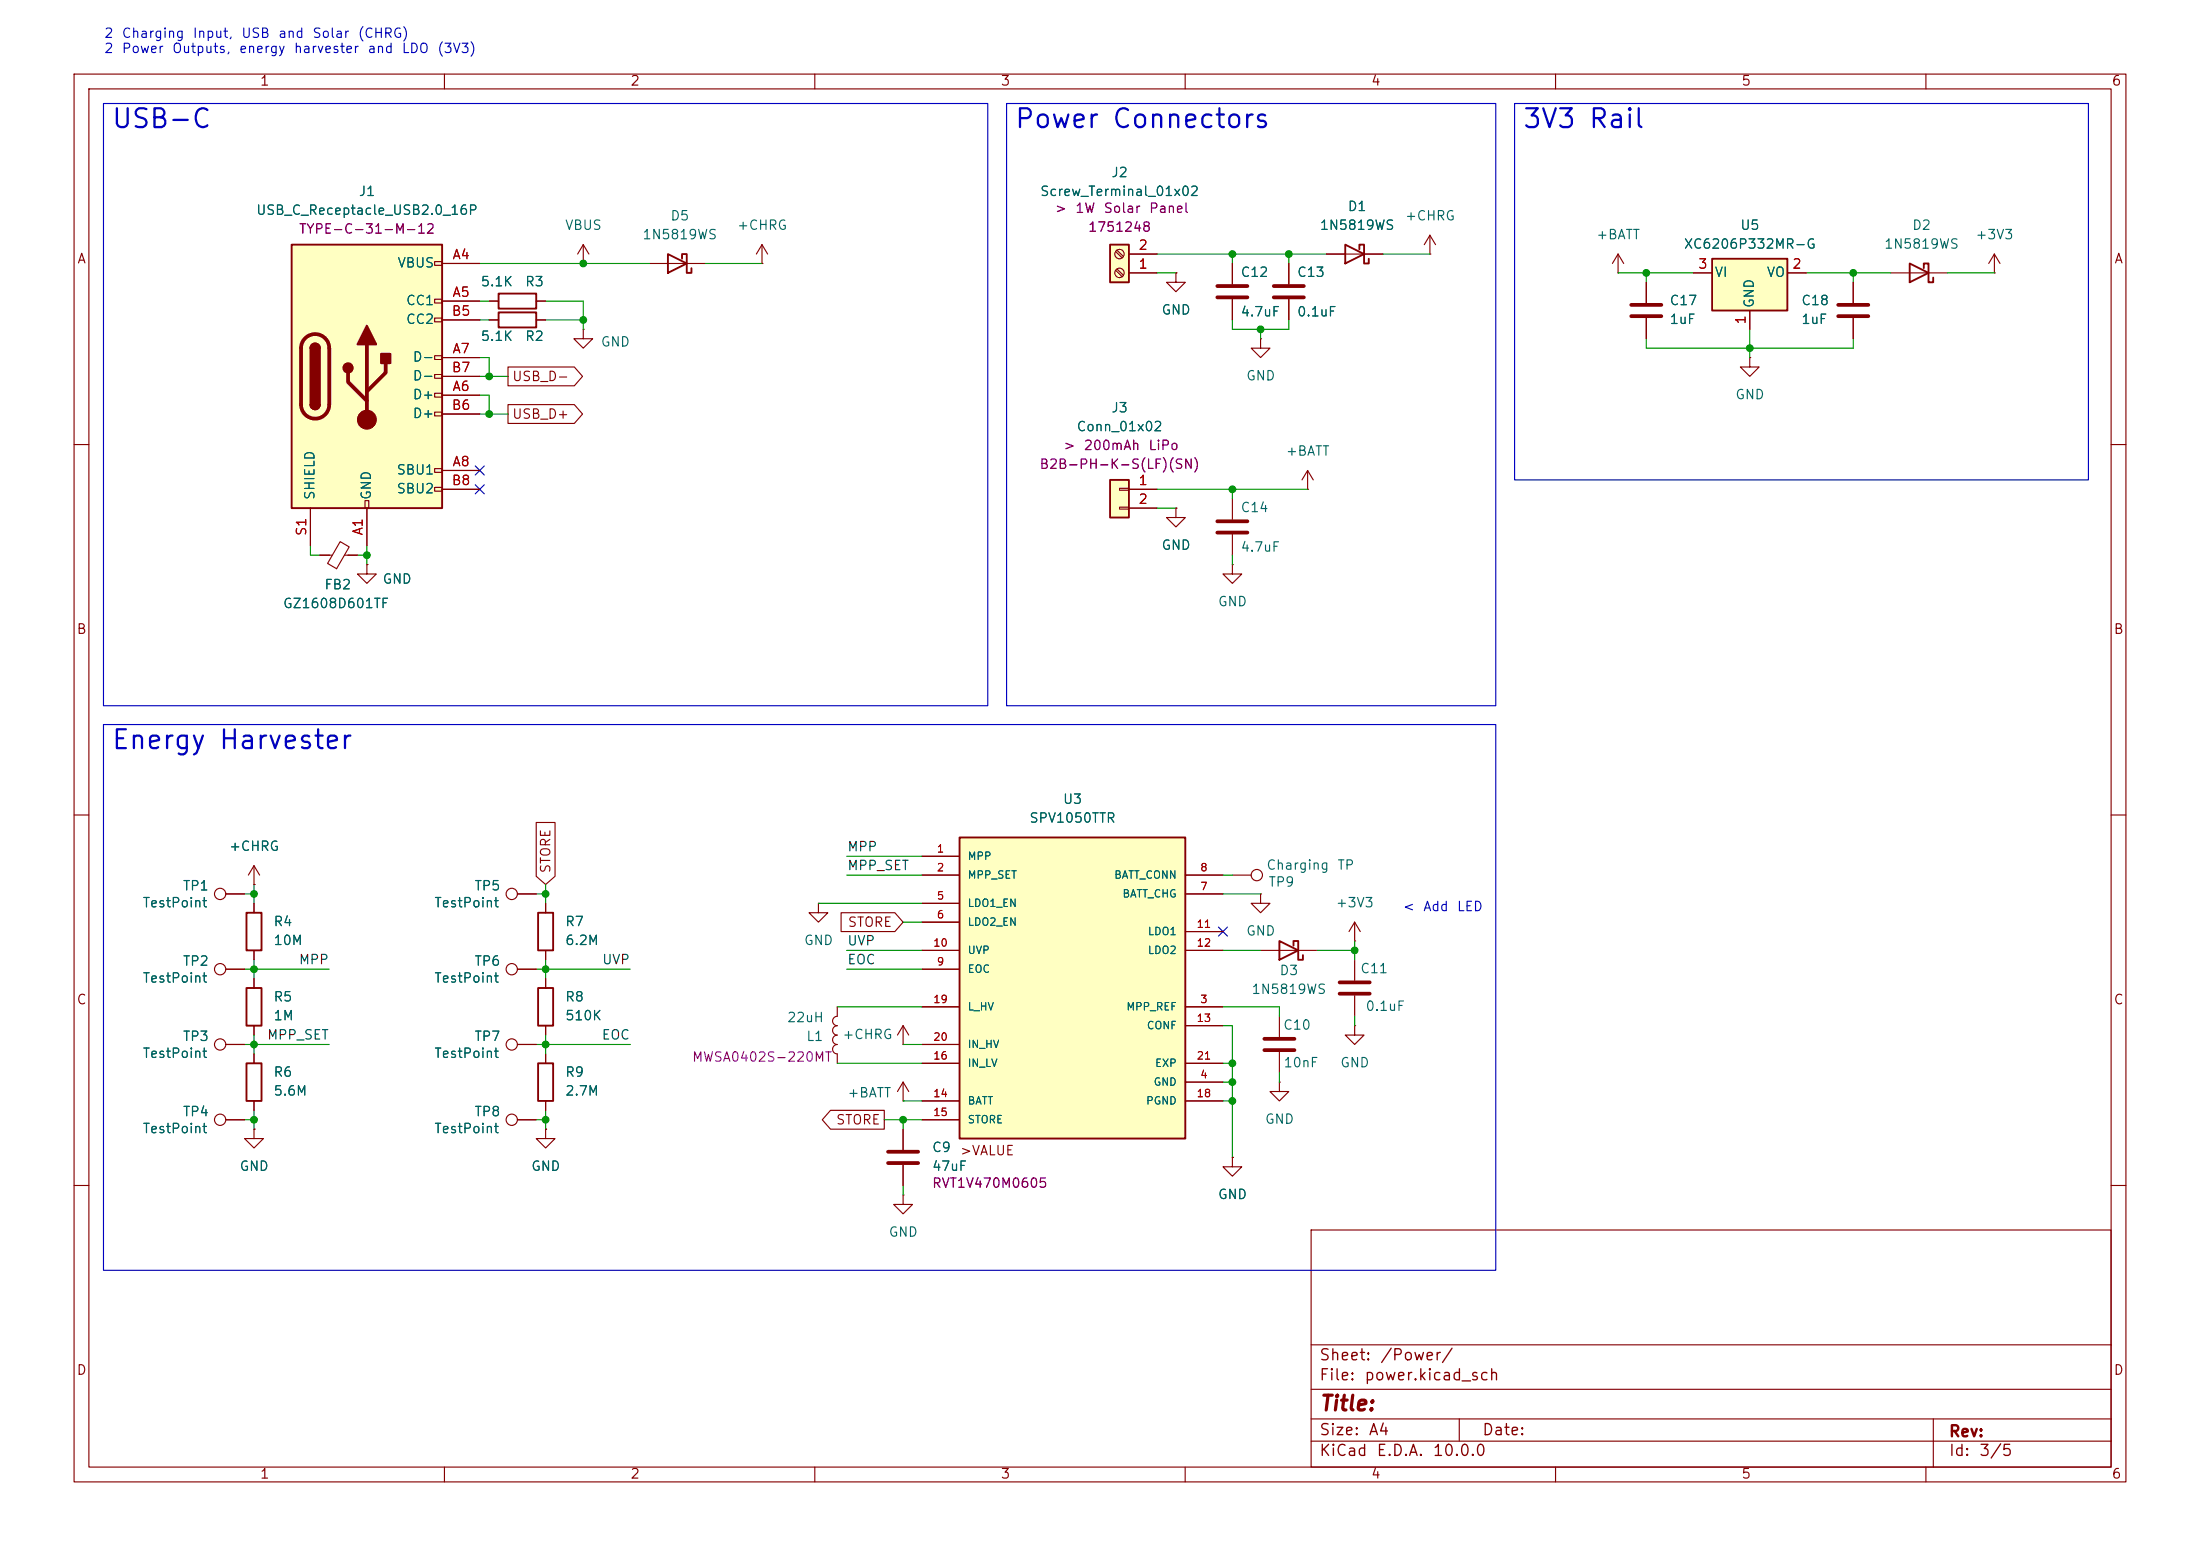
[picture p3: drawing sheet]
<svg xmlns="http://www.w3.org/2000/svg" width="297mm" height="210mm" viewBox="0 0 297 210" stroke-linecap="round" stroke-linejoin="round" font-family="sans-serif">
<g fill="none" stroke="#840000" stroke-width=".15">
<path d="M10 10h277v190h-277zM12 12h273v186h-273zM60 10v2M110 10v2M160 10v2M210 10v2M260 10v2M10 60h2M285 60h2M10 110h2M285 110h2M170.2 128.3h7.6"/>
<path d="M172.7 137.2v2.8M30.5 141h2.5M69.8 151.1h2.6M73.7 152.4v1.3h1.2l-1.2 1.2-1.3-1.2h1.3M73.7 152.4h.1M172.7 142v2.8M10 160h2M177 166h108v32h-108zM285 160h2M60 198v2M110 198v2M160 198v2"/>
<path d="M177 194.5h108M177 191.5h108M177 187.5h108M177 181.5h108M197 191.5v3M210 198v2M260 198v2M261 191.5v6.5"/>
<circle cx="29.7" cy="141" r=".76"/>
<circle cx="69.1" cy="151.1" r=".76"/>
</g>
<path d="M170.7 140.2h4.1M170.7 141.7h4.1" fill="none" stroke="#840000" stroke-width=".51"/>
<path d="M172.7 127l2.6 1.3-2.6 1.2zM174.6 127.6v-.6h.7v2.5h.6v-.6" fill="none" stroke="#840000" stroke-width=".25"/>
<path d="M39.4 33h20.3v35.6h-20.3z" fill="#ffffc2"/>
<g fill="none" stroke="#840000" stroke-width=".15">
<path d="M58.7 35.3h1v.5h-1zM59.7 35.6h5.1M78.7 35.6h.1M78.7 33l-.7 1.3M78.7 33l.8 1.3M78.7 33v2.6M87.6 35.6h7.6M102.9 35.6h.1M102.9 33l-.8 1.3M102.9 33l.7 1.3M102.9 33v2.6M158.7 36.8v1.3h1.3l-1.3 1.3-1.2-1.3h1.2"/>
<path d="M158.7 36.8h.1M58.7 40.4h1v.5h-1zM58.7 42.9h1v.5h-1zM58.7 48h1v.5h-1zM58.7 50.5h1v.6h-1zM58.7 53.1h1v.5h-1zM58.7 55.6h1v.5h-1zM59.7 40.6h5.1M59.7 53.3h5.1M59.7 48.3h5.1M59.7 43.2h5.1M59.7 55.9h5.1"/>
<path d="M59.7 50.8h5.1M66 40.6h1.3M66 43.2h1.3M72.4 40.6h1.3M72.4 43.2h1.3M170.2 45.7v1.3h1.2l-1.2 1.3-1.3-1.3h1.3M170.2 45.7h.1M41.9 68.6v5.1M43.2 74.9h1.6M45.9 73.1l1.2 .7-1.7 3-1.2-.8zM46.5 74.9h1.8M49.3 67.6h.5v1h-.5z"/>
<path d="M49.5 76.2v1.3h1.3l-1.3 1.2-1.2-1.2h1.2M49.5 76.2h.1M49.5 68.6v5.1M58.7 63.2h1v.6h-1zM58.7 65.8h1v.5h-1zM59.7 63.5h5.1M59.7 66h5.1M34.3 119.4h.1M34.3 116.8l-.8 1.3M34.3 116.8l.8 1.3M34.3 116.8v2.6M30.5 120.7h2.5"/>
<path d="M30.5 130.8h2.5M34.3 121.9v1.3M34.3 128.3v1.2M34.3 132.1v1.3M34.3 138.4v1.3M69.8 120.7h2.6M69.8 130.8h2.6M73.7 121.9v1.3M73.7 128.3v1.2M73.7 132.1v1.3M73.7 138.4v1.3M113 139.7a.64 .64 0 0 0-.6 .6 .64 .64 0 0 0 .6 .7 .63 .63 0 0 0-.6 .6 .63 .63 0 0 0 .6 .6v1.3"/>
<path d="M113 135.9v1.3a.64 .64 0 0 0-.6 .6 .64 .64 0 0 0 .6 .6 .63 .63 0 0 0-.6 .7 .63 .63 0 0 0 .6 .6M182.9 138.4v1.3h1.2l-1.2 1.3-1.3-1.3h1.3M182.9 138.4h.1M182.9 127h.1M182.9 124.5l-.8 1.2M182.9 124.5l.7 1.2M182.9 124.5v2.5M30.5 151.1h2.5M34.3 142.2v1.3M34.3 148.6v1.3M69.8 141h2.6M73.7 142.2v1.3"/>
<path d="M73.7 148.6v1.3M121.9 148.6h.1M121.9 146.1l-.7 1.2M121.9 146.1l.8 1.2M121.9 146.1v2.5M166.4 156.2v1.3h1.2l-1.2 1.3-1.3-1.3h1.3M166.4 156.2h.1M172.7 146.1v1.2h1.3l-1.3 1.3-1.3-1.3h1.3M172.7 146.1h.1"/>
<circle cx="29.7" cy="120.6" r=".76"/>
<circle cx="29.7" cy="130.8" r=".76"/>
<circle cx="69.1" cy="120.6" r=".76"/>
<circle cx="69.1" cy="130.8" r=".76"/>
<circle cx="29.7" cy="151.1" r=".76"/>
<circle cx="69.1" cy="141" r=".76"/>
</g>
<g fill="none" stroke="#840000" stroke-width=".25">
<path d="M39.4 33h20.3v35.6h-20.3zM67.3 39.6h5.1v2.1h-5.1zM90.2 34.3l2.5 1.3-2.5 1.2zM92.1 34.9v-.6h.6v2.5h.6v-.6M41.9 47a.64 .64 0 0 1 .6-.6 .64 .64 0 0 1 .7 .6M41.9 54.6a.64 .64 0 0 0 .6 .6 .64 .64 0 0 0 .7-.6M67.3 42.2h5.1v2h-5.1zM33.3 123.2h2v5.1h-2zM33.3 133.4h2v5h-2zM72.6 133.4h2.1v5h-2.1zM72.6 123.2h2.1v5.1h-2.1zM33.3 143.5h2v5.1h-2z"/>
<path d="M72.6 143.5h2.1v5.1h-2.1z"/>
</g>
<path d="M41.2 45.7a1.9 1.9 0 0 1 2.1-.5 1.9 1.9 0 0 1 1.1 1.8v7.6a1.91 1.91 0 0 1-1.9 1.9 1.91 1.91 0 0 1-1.9-1.9v-7.6a1.9 1.9 0 0 1 .6-1.3zM47 50.3v1.3l2.5 2.5M49.5 46.5v10.1M52.1 49v1.3l-2.6 2.5" fill="none" stroke="#840000" stroke-width=".51"/>
<g fill="#840000" stroke="#840000" stroke-width=".25">
<path d="M41.9 47h1.3v7.6h-1.3z"/>
<path d="M42.1 46.5a.64 .64 0 0 1 .7-.1 .64 .64 0 0 1 .4 .6h-1.3z"/>
<path d="M41.9 54.6h1.3a.64 .64 0 0 1-.7 .6 .64 .64 0 0 1-.6-.6z"/>
<path d="M49.5 43.9l1.3 2.6h-2.5z"/>
<path d="M51.4 47.8h1.3v1.2h-1.3z"/>
<circle cx="47" cy="49.7" r=".63"/>
</g>
<circle cx="49.5" cy="56.6" r="1.27" fill="#840000" stroke="#840000" stroke-width=".15"/>
<path d="M231.1 34.9h10.2v7h-10.2z" fill="#ffffc2"/>
<path d="M231.1 34.9h10.2v7h-10.2z" fill="none" stroke="#840000" stroke-width=".25"/>
<g fill="none" stroke="#840000" stroke-width=".15">
<path d="M166.4 35.6v2.8M218.4 36.8h.1M218.4 34.3l-.7 1.3M218.4 34.3l.8 1.3M218.4 34.3v2.5M228.6 36.8h2.5M241.3 36.8h2.5M78.7 44.5v1.2h1.3l-1.3 1.3-1.2-1.3h1.2M78.7 44.5h.1M166.4 40.4v2.8M236.2 41.9v2.6M158.7 68.6v1.3h1.3l-1.3 1.2-1.2-1.2h1.2"/>
<path d="M158.7 68.6h.1M166.4 67.3v2.8M166.4 72.1v2.8"/>
</g>
<path d="M164.3 38.6h4.1M164.3 40.1h4.1M164.3 70.4h4.1M164.3 71.9h4.1" fill="none" stroke="#840000" stroke-width=".51"/>
<path d="M149.9 64.8h2.5v5.1h-2.5z" fill="#ffffc2"/>
<path d="M149.9 64.8h2.5v5.1h-2.5z" fill="none" stroke="#840000" stroke-width=".25"/>
<path d="M151.1 65.9h1.3v.3h-1.3zM151.1 68.5h1.3v.2h-1.3zM152.4 66h3.8M152.4 68.6h3.8M166.4 76.2v1.3h1.2l-1.2 1.2-1.3-1.2h1.3M166.4 76.2h.1" fill="none" stroke="#840000" stroke-width=".15"/>
<path d="M149.9 33h2.5v5.1h-2.5z" fill="#ffffc2"/>
<path d="M149.9 33h2.5v5.1h-2.5z" fill="none" stroke="#840000" stroke-width=".25"/>
<g fill="none" stroke="#840000" stroke-width=".15">
<path d="M150.6 36.5l.9 .8M150.6 34l.9 .8M150.8 36.3l.9 .9M150.8 33.8l.9 .8M152.4 36.8h3.8M152.4 34.3h3.8M174 35.6v2.8M174 40.4v2.8M176.5 66h.1M176.5 63.5l-.7 1.3M176.5 63.5l.8 1.3M176.5 63.5v2.5"/>
<path d="M110.5 121.9v1.3h1.3l-1.3 1.3-1.3-1.3h1.3M110.5 121.9h.1M121.9 138.4l-.7 1.3M121.9 138.4l.8 1.3M121.9 138.4v2.6M170.2 120.7v1.2h1.2l-1.2 1.3-1.3-1.3h1.3M170.2 120.7h.1M121.9 141h.1M121.9 152.4v2.8M121.9 157.2v2.8"/>
<circle cx="151.1" cy="36.8" r=".63"/>
<circle cx="151.1" cy="34.3" r=".63"/>
</g>
<path d="M172 38.6h4M172 40.1h4M119.9 155.4h4.1M119.9 157h4.1" fill="none" stroke="#840000" stroke-width=".51"/>
<path d="M129.5 113h30.5v40.7h-30.5z" fill="#ffffc2"/>
<path d="M181.6 33l2.5 1.3-2.5 1.3zM183.5 33.7v-.7h.6v2.6h.7v-.7M257.8 35.6l2.5 1.2-2.5 1.3zM259.7 36.2v-.6h.6v2.5h.7v-.6M129.5 113h30.5v40.7h-30.5z" fill="none" stroke="#840000" stroke-width=".25"/>
<g fill="none" stroke="#840000" stroke-width=".15">
<path d="M59.7 35.6h5.1M152.4 34.3h3.8M152.4 36.8h3.8M158.7 36.8h.1M166.4 35.6v2.8M174 35.6v2.8M179.1 34.3h7.6M193 34.3h.1M193 31.8l-.7 1.2M193 31.8l.8 1.2M193 31.8v2.5M222.2 38.1v2.8"/>
<path d="M228.6 36.8h2.5M241.3 36.8h2.5M250.2 38.1v2.8M255.3 36.8h7.6M269.2 36.8h.1M269.2 34.3l-.7 1.3M269.2 34.3l.8 1.3M269.2 34.3v2.5M59.7 40.6h5.1M59.7 53.3h5.1M59.7 48.3h5.1M59.7 43.2h5.1"/>
<path d="M59.7 55.9h5.1M59.7 50.8h5.1M66 40.6h1.3M66 43.2h1.3M68.6 49.5h8.9l1.1 1.3-1.1 1.3h-8.9zM68.6 54.6h8.9l1.1 1.3-1.1 1.3h-8.9zM72.4 40.6h1.3M72.4 43.2h1.3M166.4 40.4v2.8M174 40.4v2.8M222.2 42.9v2.8M236.2 48.3v1.2h1.3l-1.3 1.3-1.3-1.3h1.3"/>
<path d="M236.2 48.3h.1M236.2 41.9v2.6M250.2 42.9v2.8M41.9 68.6v5.1M43.2 74.9h1.2M47 74.9h1.3M49.5 76.2h.1M49.5 68.6v5.1M59.7 63.5h5.1M59.7 66h5.1M152.4 66h3.8M152.4 68.6h3.8"/>
<path d="M158.7 68.6h.1M34.3 119.4h.1M72.4 111h2.5v7.3l-1.2 1.1-1.3-1.1zM124.5 115.6h5M124.5 118.1h5M160 118.1h5.1M166.4 118.1h2.5M30.5 120.7h2.5M30.5 130.8h2.5M34.3 121.9v1.3M34.3 128.3v1.2M34.3 132.1v1.3"/>
<path d="M34.3 138.4v1.3M69.8 120.7h2.6M69.8 130.8h2.6M73.7 121.9v1.3M73.7 128.3v1.2M73.7 132.1v1.3M73.7 138.4v1.3M113.5 123.2h7.3l1.1 1.3-1.1 1.2h-7.3zM124.5 135.9h5M124.5 121.9h5M124.5 124.5h5M124.5 130.8h5"/>
<path d="M124.5 128.3h5M160 135.9h5.1M160 120.7h5.1M160 128.3h5.1M160 125.7h5.1M160 138.4h5.1M182.9 129.5v2.8M182.9 134.4v2.8M30.5 151.1h2.5M30.5 141h2.5M34.3 152.4v1.3h1.3l-1.3 1.2-1.3-1.2h1.3M34.3 152.4h.1"/>
<path d="M34.3 142.2v1.3M34.3 148.6v1.3M69.8 151.1h2.6M69.8 141h2.6M73.7 152.4h.1M73.7 142.2v1.3M73.7 148.6v1.3M112.1 149.9h7.3v2.5h-7.3l-1.1-1.3zM121.9 152.4v2.8M121.9 157.2v2.8M124.5 148.6h5M124.5 151.1h5"/>
<path d="M124.5 143.5h5M124.5 141h5M160 146.1h5.1M160 148.6h5.1M160 143.5h5.1M166.4 156.2h.1M121.9 161.3v1.3h1.3l-1.3 1.2-1.3-1.2h1.3M121.9 161.3h.1"/>
<circle cx="169.7" cy="118.1" r=".76"/>
</g>
<path d="M220.2 41.1h4.1M220.2 42.7h4.1M248.2 41.1h4M248.2 42.7h4M180.8 132.6h4.1M180.8 134.1h4.1" fill="none" stroke="#840000" stroke-width=".51"/>
<g fill="none" stroke="#009600" stroke-width=".15">
<path d="M64.8 35.6h22.8M95.2 35.6h7.7M156.2 36.8h2.5M156.2 34.3h22.9M166.4 34.3v1.3M174 34.3v1.3M186.7 34.3h6.3M218.4 36.8h10.2M222.2 36.8v1.3M243.8 36.8h11.5M250.2 36.8v1.3M262.9 36.8h6.3"/>
<path d="M64.8 40.6h1.2M64.8 55.9h3.8M64.8 53.3h1.2v2.6M64.8 48.3h1.2v2.5M64.8 43.2h1.2M64.8 50.8h3.8M73.7 40.6h5v3.9M73.7 43.2h5M166.4 43.2v1.3h7.6v-1.3M170.2 44.5v1.2M222.2 45.7v1.3h28v-1.3M236.2 44.5v3.8"/>
<path d="M41.9 73.7v1.2h1.3M48.3 74.9h1.2M49.5 73.7v2.5M156.2 68.6h2.5M156.2 66h20.3M166.4 66v1.3M166.4 74.9v1.3M34.3 119.4v2.5M73.7 119.4v2.5M114.3 118.1h10.2M114.3 115.6h10.2M165.1 118.1h1.3"/>
<path d="M33 120.7h1.3M33 130.8h11.4M34.3 129.5v2.6M34.3 139.7v2.5M72.4 120.7h1.3M72.4 130.8h12.7M73.7 129.5v2.6M73.7 139.7v2.5M110.5 121.9h14M113 135.9h11.5M114.3 128.3h10.2M114.3 130.8h10.2"/>
<path d="M121.9 124.5h2.6M165.1 138.4h1.3v17.8M165.1 135.9h7.6v1.3M165.1 128.3h5.1M165.1 120.7h5.1M177.8 128.3h5.1M182.9 127v2.5M182.9 137.2v1.2M33 141h11.4M33 151.1h1.3M34.3 149.9v2.5M72.4 141h12.7"/>
<path d="M72.4 151.1h1.3M73.7 149.9v2.5M113 143.5h11.5M119.4 151.1h5.1M121.9 151.1v1.3M121.9 141h2.6M121.9 148.6h2.6M165.1 143.5h1.3M165.1 148.6h1.3M165.1 146.1h1.3M172.7 144.8v1.3M121.9 160v1.3"/>
</g>
<path d="M64.2 62.9l1.2 1.2M64.2 65.4l1.2 1.2M65.4 62.9l-1.2 1.2M65.4 65.4l-1.2 1.2M164.5 125.1l1.2 1.2M165.7 125.1l-1.2 1.2" fill="none" stroke="#000084" stroke-width=".15"/>
<path d="M14 14h119.3v81.3h-119.3zM135.9 14h66v81.3h-66zM204.5 14h77.4v50.8h-77.4zM14 97.8h187.9v73.7h-187.9z" fill="none" stroke="#0000c2" stroke-width=".15"/>
<g fill="#009600" stroke="#009600" stroke-width=".14">
<circle cx="166.4" cy="66" r=".46"/>
<circle cx="166.4" cy="148.6" r=".46"/>
<circle cx="166.4" cy="143.5" r=".46"/>
<circle cx="182.9" cy="128.3" r=".46"/>
<circle cx="166.4" cy="146.1" r=".46"/>
<circle cx="49.5" cy="74.9" r=".46"/>
<circle cx="166.4" cy="34.3" r=".46"/>
<circle cx="66" cy="55.9" r=".46"/>
<circle cx="78.7" cy="35.6" r=".46"/>
<circle cx="66" cy="50.8" r=".46"/>
<circle cx="121.9" cy="151.1" r=".46"/>
<circle cx="73.7" cy="151.1" r=".46"/>
<circle cx="73.7" cy="130.8" r=".46"/>
<circle cx="34.3" cy="141" r=".46"/>
<circle cx="34.3" cy="130.8" r=".46"/>
<circle cx="34.3" cy="120.7" r=".46"/>
<circle cx="34.3" cy="151.1" r=".46"/>
<circle cx="73.7" cy="120.7" r=".46"/>
<circle cx="73.7" cy="141" r=".46"/>
<circle cx="78.7" cy="43.2" r=".46"/>
<circle cx="170.2" cy="44.5" r=".46"/>
<circle cx="174" cy="34.3" r=".46"/>
<circle cx="250.2" cy="36.8" r=".46"/>
<circle cx="236.2" cy="47" r=".46"/>
<circle cx="222.2" cy="36.8" r=".46"/>
</g>
<g font-size="2.5" fill="#0000c2">
<text x="14.9" y="17.9">USB-C</text>
<text x="136.8" y="17.9">Power</text>
<text x="150" y="17.9">Connectors</text>
<text x="205.4" y="17.9">3V3</text>
<text x="214.3" y="17.9">Rail</text>
<text x="14.9" y="101.7">Energy</text>
<text x="29.4" y="101.7">Harvester</text>
</g>
<text font-size="2" fill="#840000" x="178" y="190.9">Title:</text>
<g font-size="1.5" fill="#840000">
<text x="178" y="184">Sheet:</text>
<text x="186.2" y="184">/Power/</text>
<text x="178" y="186.7">File:</text>
<text x="184.1" y="186.7">power.kicad_sch</text>
<text x="178" y="196.9">KiCad</text>
<text x="178" y="194.1">Size:</text>
<text x="184.7" y="194.1">A4</text>
<text x="185.7" y="196.9">E.D.A.</text>
<text x="193.3" y="196.9">10.0.0</text>
<text x="200" y="194.1">Date:</text>
<text x="263" y="194.3">Rev:</text>
<text x="263" y="196.9">Id:</text>
<text x="267.1" y="196.9">3/5</text>
</g>
<g font-size="1.3" fill="#0000c2">
<text x="14" y="5.4">2</text>
<text x="16.4" y="5.4">Charging</text>
<text x="25.9" y="5.4">Input,</text>
<text x="32.5" y="5.4">USB</text>
<text x="37.5" y="5.4">and</text>
<text x="42.1" y="5.4">Solar</text>
<text x="48.2" y="5.4">(CHRG)</text>
<text x="14" y="7.5">2</text>
<text x="16.4" y="7.5">Power</text>
<text x="23.1" y="7.5">Outputs,</text>
<text x="32.2" y="7.5">energy</text>
<text x="39.6" y="7.5">harvester</text>
<text x="49.5" y="7.5">and</text>
<text x="54.1" y="7.5">LDO</text>
<text x="58.9" y="7.5">(3V3)</text>
<text x="189.3" y="123.3">&lt;</text>
<text x="192" y="123.3">Add</text>
<text x="196.6" y="123.3">LED</text>
</g>
<g font-size="1.3" fill="#840000">
<text x="35" y="11.9">1</text>
<text x="85" y="11.9">2</text>
<text x="135" y="11.9">3</text>
<text x="185" y="11.9">4</text>
<text x="235" y="11.9">5</text>
<text x="285" y="11.9">6</text>
<text x="10.3" y="35.9">A</text>
<text x="285.3" y="35.9">A</text>
<text x="69.1" y="51.8">USB_D-</text>
<text x="69.1" y="56.8">USB_D+</text>
<text x="10.3" y="85.9">B</text>
<text x="285.3" y="85.9">B</text>
<text x="74.6" y="118" transform="rotate(-90 74.6 118)">STORE</text>
<text x="114.4" y="125.4">STORE</text>
<text x="10.3" y="135.9">C</text>
<text x="285.3" y="135.9">C</text>
<text x="112.8" y="152.1">STORE</text>
<text x="129.5" y="156.2">&gt;VALUE</text>
<text x="10.3" y="185.9">D</text>
<text x="285.3" y="185.9">D</text>
<text x="35" y="199.9">1</text>
<text x="85" y="199.9">2</text>
<text x="135" y="199.9">3</text>
<text x="185" y="199.9">4</text>
<text x="235" y="199.9">5</text>
<text x="285" y="199.9">6</text>
</g>
<g font-size="1.3" fill="#006464">
<text x="34.5" y="29.3">USB_C_Receptacle_USB2.0_16P</text>
<text x="48.3" y="26.8">J1</text>
<text x="140.3" y="26.8">Screw_Terminal_01x02</text>
<text x="149.9" y="24.2">J2</text>
<text x="181.9" y="28.8">D1</text>
<text x="76.2" y="31.3">VBUS</text>
<text x="86.6" y="32.6">1N5819WS</text>
<text x="90.4" y="30.1">D5</text>
<text x="99.4" y="31.3">+CHRG</text>
<text x="178.1" y="31.3">1N5819WS</text>
<text x="189.6" y="30.1">+CHRG</text>
<text x="215.4" y="32.6">+BATT</text>
<text x="227.2" y="33.9">XC6206P332MR-G</text>
<text x="234.8" y="31.3">U5</text>
<text x="254.3" y="33.9">1N5819WS</text>
<text x="258.1" y="31.3">D2</text>
<text x="266.6" y="32.6">+3V3</text>
<text x="53.6" y="36.4">VBUS</text>
<text x="54.7" y="41.5">CC1</text>
<text x="64.8" y="39">5.1K</text>
<text x="70.8" y="39">R3</text>
<text x="167.4" y="37.7">C12</text>
<text x="175" y="37.7">C13</text>
<text x="225.3" y="41.5">C17</text>
<text x="231.4" y="37.7">VI</text>
<text x="237.1" y="41.7" transform="rotate(-90 237.1 41.7)">GND</text>
<text x="238.4" y="37.7">VO</text>
<text x="243.1" y="41.5">C18</text>
<text x="54.7" y="44">CC2</text>
<text x="64.8" y="46.3">5.1K</text>
<text x="70.8" y="46.3">R2</text>
<text x="81" y="47.1">GND</text>
<text x="156.7" y="42.8">GND</text>
<text x="167.4" y="43">4.7uF</text>
<text x="175" y="43">0.1uF</text>
<text x="225.3" y="44">1uF</text>
<text x="243.1" y="44">1uF</text>
<text x="55.6" y="49.1">D-</text>
<text x="55.6" y="51.7">D-</text>
<text x="168.1" y="51.7">GND</text>
<text x="55.6" y="54.2">D+</text>
<text x="55.6" y="56.7">D+</text>
<text x="145.3" y="58.5">Conn_01x02</text>
<text x="149.9" y="56">J3</text>
<text x="234.2" y="54.2">GND</text>
<text x="53.5" y="64.4">SBU1</text>
<text x="173.5" y="61.8">+BATT</text>
<text x="42.8" y="67.6" transform="rotate(-90 42.8 67.6)">SHIELD</text>
<text x="50.4" y="67.6" transform="rotate(-90 50.4 67.6)">GND</text>
<text x="53.5" y="66.9">SBU2</text>
<text x="167.4" y="69.4">C14</text>
<text x="156.7" y="74.5">GND</text>
<text x="167.4" y="74.8">4.7uF</text>
<text x="38.1" y="82.4">GZ1608D601TF</text>
<text x="43.7" y="79.9">FB2</text>
<text x="51.6" y="79.1">GND</text>
<text x="164.3" y="82.1">GND</text>
<text x="138.9" y="111.4">SPV1050TTR</text>
<text x="143.4" y="108.8">U3</text>
<text x="30.8" y="115.2">+CHRG</text>
<text x="170.9" y="117.7">Charging</text>
<text x="171.1" y="120">TP9</text>
<text x="180.5" y="117.7">TP</text>
<text x="19.2" y="122.8">TestPoint</text>
<text x="24.6" y="120.5">TP1</text>
<text x="36.8" y="125.3">R4</text>
<text x="58.5" y="122.8">TestPoint</text>
<text x="64" y="120.5">TP5</text>
<text x="76.2" y="125.3">R7</text>
<text x="180.2" y="122.8">+3V3</text>
<text x="24.6" y="130.7">TP2</text>
<text x="36.8" y="127.9">10M</text>
<text x="64" y="130.7">TP6</text>
<text x="76.2" y="127.9">6.2M</text>
<text x="108.5" y="127.9">GND</text>
<text x="168.1" y="126.6">GND</text>
<text x="172.6" y="131.9">D3</text>
<text x="183.6" y="131.7">C11</text>
<text x="19.2" y="132.9">TestPoint</text>
<text x="36.8" y="135.5">R5</text>
<text x="58.5" y="132.9">TestPoint</text>
<text x="76.2" y="135.5">R8</text>
<text x="168.9" y="134.5">1N5819WS</text>
<text x="184.3" y="136.8">0.1uF</text>
<text x="19.2" y="143.1">TestPoint</text>
<text x="24.6" y="140.8">TP3</text>
<text x="36.8" y="138">1M</text>
<text x="58.5" y="143.1">TestPoint</text>
<text x="64" y="140.8">TP7</text>
<text x="76.2" y="138">510K</text>
<text x="106.2" y="138.3">22uH</text>
<text x="108.8" y="140.8">L1</text>
<text x="113.6" y="140.6">+CHRG</text>
<text x="173.1" y="139.3">C10</text>
<text x="36.8" y="145.6">R6</text>
<text x="36.8" y="148.2">5.6M</text>
<text x="76.2" y="145.6">R9</text>
<text x="76.2" y="148.2">2.7M</text>
<text x="114.3" y="148.4">+BATT</text>
<text x="173.2" y="144.4">10nF</text>
<text x="180.8" y="144.4">GND</text>
<text x="19.2" y="153.3">TestPoint</text>
<text x="24.6" y="151">TP4</text>
<text x="58.5" y="153.3">TestPoint</text>
<text x="64" y="151">TP8</text>
<text x="125.7" y="155.8">C9</text>
<text x="170.7" y="152">GND</text>
<text x="32.3" y="158.3">GND</text>
<text x="71.6" y="158.3">GND</text>
<text x="125.7" y="158.3">47uF</text>
<text x="119.9" y="167.2">GND</text>
<text x="164.3" y="162.2">GND</text>
</g>
<g font-size="1.3" fill="#840084">
<text x="142.3" y="29.1">&gt;</text>
<text x="145.1" y="29.1">1W</text>
<text x="148.9" y="29.1">Solar</text>
<text x="155" y="29.1">Panel</text>
<text x="40.3" y="31.9">TYPE-C-31-M-12</text>
<text x="146.8" y="31.6">1751248</text>
<text x="140.2" y="63.6">B2B-PH-K-S(LF)(SN)</text>
<text x="143.5" y="61.1">&gt;</text>
<text x="146.2" y="61.1">200mAh</text>
<text x="154.9" y="61.1">LiPo</text>
<text x="93.3" y="143.6">MWSA0402S-220MT</text>
<text x="125.7" y="160.6">RVT1V470M0605</text>
</g>
<g font-size="1.3" fill="#a90000">
<text x="61" y="35.3">A4</text>
<text x="153.6" y="34">2</text>
<text x="61" y="40.4">A5</text>
<text x="153.6" y="36.6">1</text>
<text x="229.2" y="36.6">3</text>
<text x="241.9" y="36.6">2</text>
<text x="60.9" y="42.9">B5</text>
<text x="236" y="43.9" transform="rotate(-90 236 43.9)">1</text>
<text x="60.9" y="50.5">B7</text>
<text x="61" y="53.1">A6</text>
<text x="61" y="48">A7</text>
<text x="60.9" y="55.6">B6</text>
<text x="60.9" y="65.8">B8</text>
<text x="61" y="63.2">A8</text>
<text x="153.6" y="65.8">1</text>
<text x="153.6" y="68.3">2</text>
<text x="41.7" y="72.4" transform="rotate(-90 41.7 72.4)">S1</text>
<text x="49.3" y="72.4" transform="rotate(-90 49.3 72.4)">A1</text>
</g>
<g font-size="1.3" fill="#0f0f0f">
<text x="114.3" y="117.8">MPP_SET</text>
<text x="114.3" y="115.2">MPP</text>
<text x="40.3" y="130.5">MPP</text>
<text x="81.2" y="130.5">UVP</text>
<text x="114.3" y="127.9">UVP</text>
<text x="114.3" y="130.5">EOC</text>
<text x="36" y="140.6">MPP_SET</text>
<text x="81.1" y="140.6">EOC</text>
</g>
<g font-size="1" fill="#a90000">
<text x="126.4" y="115.3">1</text>
<text x="126.4" y="117.9">2</text>
<text x="161.9" y="117.9">8</text>
<text x="126.4" y="121.7">5</text>
<text x="126.4" y="124.2">6</text>
<text x="161.5" y="125.5">11</text>
<text x="161.9" y="120.4">7</text>
<text x="125.9" y="128">10</text>
<text x="126.4" y="130.6">9</text>
<text x="161.5" y="128">12</text>
<text x="125.9" y="135.6">19</text>
<text x="161.9" y="135.6">3</text>
<text x="125.9" y="143.3">16</text>
<text x="125.9" y="140.7">20</text>
<text x="161.5" y="138.2">13</text>
<text x="161.5" y="143.3">21</text>
<text x="125.9" y="148.3">14</text>
<text x="161.5" y="148.3">18</text>
<text x="161.9" y="145.8">4</text>
<text x="125.9" y="150.9">15</text>
</g>
<g font-size="1" fill="#006464">
<text x="130.6" y="116.3">MPP</text>
<text x="130.6" y="118.8">MPP_SET</text>
<text x="150.3" y="118.8">BATT_CONN</text>
<text x="130.6" y="122.7">LDO1_EN</text>
<text x="130.6" y="125.2">LDO2_EN</text>
<text x="151.4" y="121.4">BATT_CHG</text>
<text x="130.6" y="131.5">EOC</text>
<text x="130.6" y="129">UVP</text>
<text x="154.9" y="126.5">LDO1</text>
<text x="154.9" y="129">LDO2</text>
<text x="130.6" y="136.6">L_HV</text>
<text x="152" y="136.6">MPP_REF</text>
<text x="130.6" y="141.7">IN_HV</text>
<text x="154.7" y="139.2">CONF</text>
<text x="130.6" y="149.3">BATT</text>
<text x="130.6" y="144.2">IN_LV</text>
<text x="154.6" y="149.3">PGND</text>
<text x="155.7" y="146.8">GND</text>
<text x="155.8" y="144.2">EXP</text>
<text x="130.6" y="151.9">STORE</text>
</g>
</svg>
